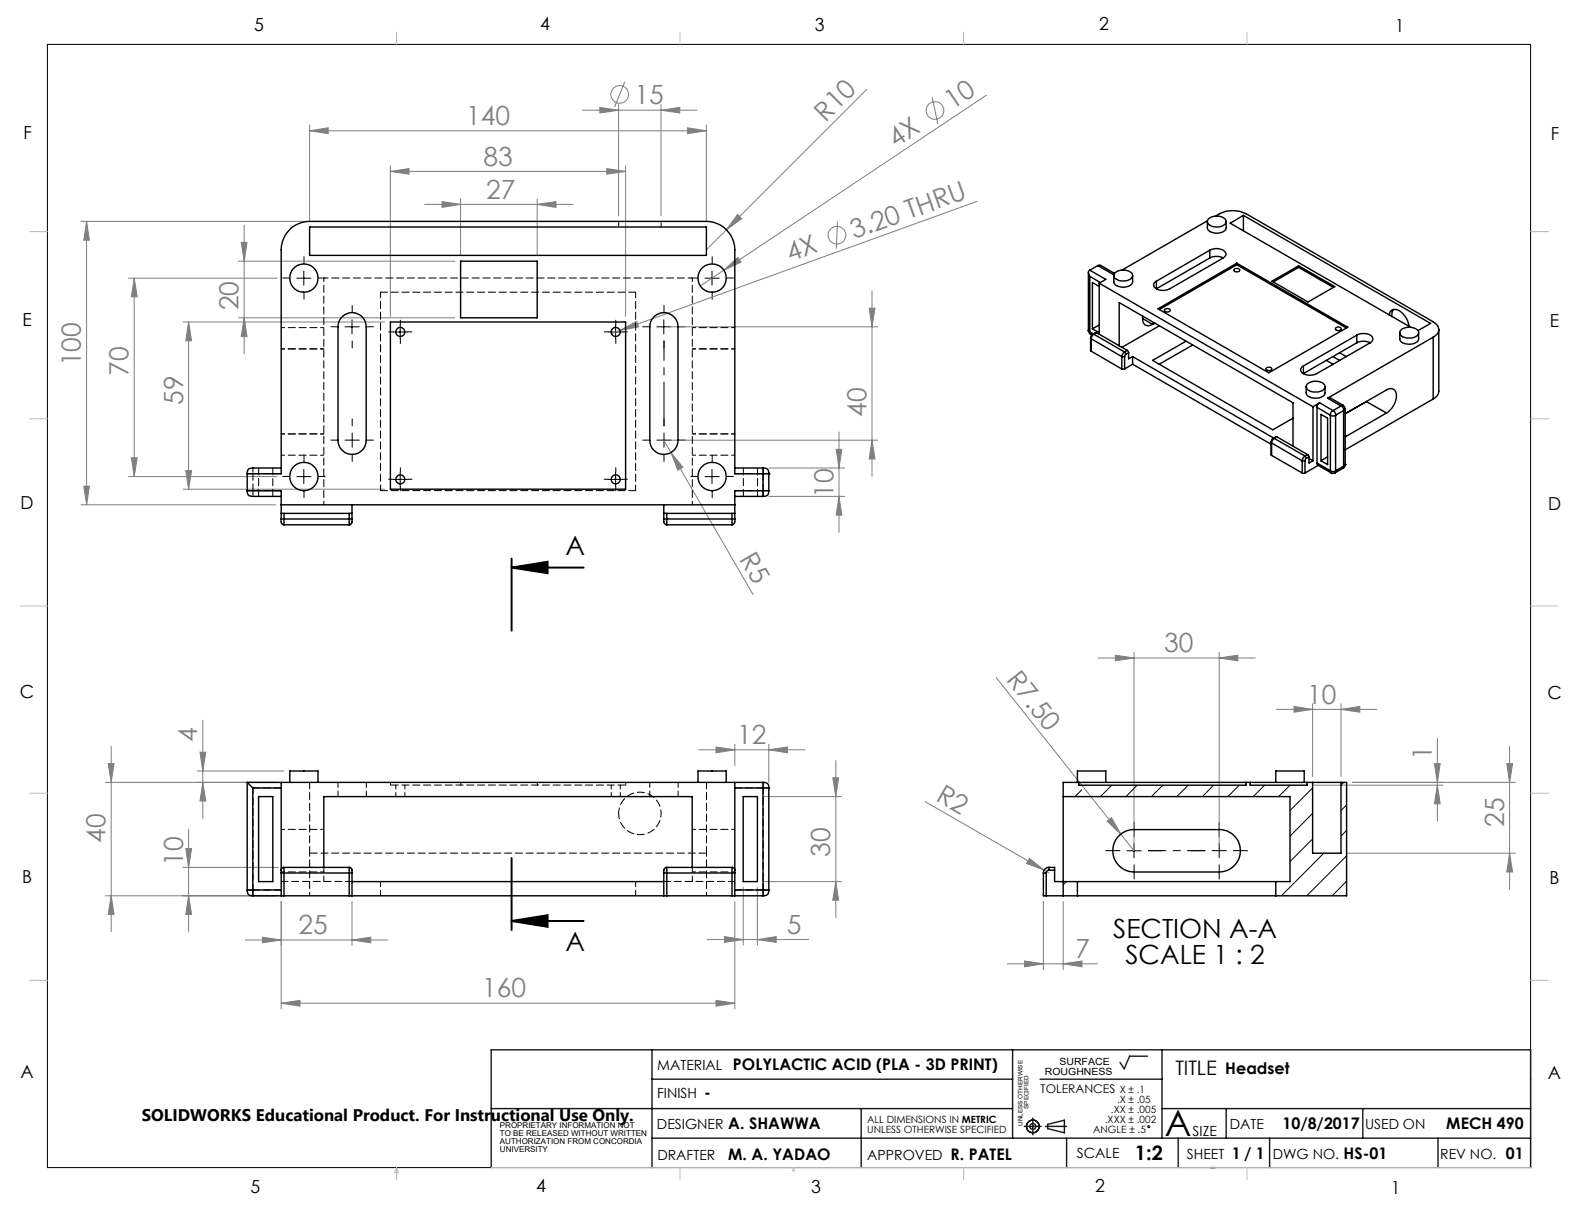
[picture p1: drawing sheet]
<svg xmlns="http://www.w3.org/2000/svg" width="279mm" height="216mm" viewBox="0 0 279 216" stroke-linecap="round" stroke-linejoin="round" font-family="sans-serif">
<g fill="none" stroke="#808080" stroke-width=".18">
<path d="M102.8 19.4h20.1M105.8 18.9l3.3 .5-3.3 .5zM109.1 18.5v19.6M110.2 14.4l-1.8 4.5M116.6 19.4l3.3-.5v1zM116.6 18.5v19.6M152.9 15.8l-28.3 28.3M164.4 17.1l1 4.7M174 16.8l-46.3 30.9M14.3 39.1h39.3M15.3 39.1v49.9M15.3 39.1l.5 3.3h-1z"/>
<path d="M43.1 39.7v22.7M54.6 23.1l3.3-.6v1.1zM54.6 22v17.1M54.6 23.1h70M68.9 30.2l3.2-.5v1zM68.9 29.2v26.6M68.9 30.2h41.4M74.9 36.1h26.2M78 35.6l3.2 .5-3.2 .5zM81.2 35.1v9.9M94.8 36.1l3.3-.5v1zM94.8 35.1v9.9"/>
<path d="M107 29.7l3.3 .5-3.3 .5zM110.3 29.2v26.6M121.3 22.5l3.3 .6-3.3 .5zM124.6 22v17.1M130.1 37.8l.7 .8-2.7 1.9zM147.7 39.1l-.2 4.8M172.3 35.5l-62.9 22.8M22.7 49.1h26.2M23.7 49.1l.5 3.3h-1zM23.7 49.1v35M32.3 56.8h35.5M33.3 56.8v29.5"/>
<path d="M33.3 56.8l.5 3.3h-1zM42.1 46.1h38.2M42.1 56.1h38.2M42.5 42.8h1.1l-.5 3.3zM43.1 56.1l.5 3.3h-1.1zM109.4 58.3l2.9-1.6 .3 .9zM109.4 58.3l-1.6 .5M118.1 57.6h36.7M127.7 47.7l2.4-2.3 .6 .8zM127.7 47.7l-4.2 2.7M153.3 54.4h1l-.5 3.2zM153.8 51.3v32.7"/>
<path d="M117.1 77.6l1.3 2.2M118.1 77.6h36.7M118.4 79.8l2 2.6-.8 .5zM118.4 79.8l14.4 25.1M147.5 79.3h1l-.5 3.2zM148 76.2v17.7M153.8 77.6l.5 3.4h-1zM14.3 89h34.3M14.8 85.8h1l-.5 3.2zM22.7 84.1h26.2M23.2 80.8h1l-.5 3.3zM32.3 86.3h35.5"/>
<path d="M32.8 83h1l-.5 3.3zM135.6 82.5h13.4M135.6 87.6h13.4M148 87.6l.5 3.3h-1zM175.8 119.6l21.9 27.5M193.7 116.1h27.7M196.7 115.6l3.3 .5-3.3 .5zM200 115.1v33.9M215.1 116.1l3.2-.5v1zM215.1 115.1v33.9M18.6 138h30M19.1 134.7h1l-.5 3.3z"/>
<path d="M19.6 131.7v32.7M34.8 136h15.3M35.3 132.7h1l-.5 3.3zM35.8 127v17.4M35.8 138l.5 3.3h-1zM123.3 132.3h18.7M126.3 131.8l3.3 .5-3.3 .5zM129.6 131.3v3.7M135.6 132.3l3.3-.5v1zM135.6 131.3v6.7M146.9 137.2h1l-.5 3.3zM147.4 134.2v27.7"/>
<path d="M225.2 125.1h17.7M228.2 124.6l3.3 .5-3.3 .5zM231.5 138.5h23M231.5 124.1v12.9M236.5 125.1l3.4-.5v1zM236.5 124.1v12.9M238.5 138h28.8M253 134.7h1l-.5 3.3zM253.5 130.2v14.7M253.5 138.5l.5 3.3h-1zM265.8 134.7h1l-.5 3.3zM266.3 131.7v25.1"/>
<path d="M18.6 158h30.5M19.6 158l.5 3.3h-1zM32.3 153h16.8M32.8 149.7h1l-.5 3.3zM33.3 146.2v18.2M33.3 158l.5 3.3h-1zM49.6 159v19M62.1 159v7.8M129.6 159v19M131.1 156.5v10.2M133.6 156.5v10.2M134.6 155.5h13.8"/>
<path d="M134.6 140.5h13.8M147.4 155.5l.5 3.3h-1zM163.2 141.4l21 12.1M181.6 151.4l2.6 2.1-3.2-1.2zM184 159v12M184.2 153.5l.8 .5M187.5 159v12M195.3 144.9l.7-.7 1.7 2.9zM197.7 147.1l2.3 3M237.5 150.5h29.8M266.3 150.5l.5 3.3h-1zM43.3 165.8h25.1"/>
<path d="M46.3 165.3l3.3 .5-3.3 .5zM49.6 177l3.3-.5v1zM49.6 177h80M62.1 165.8l3.3-.5v1zM124.7 165.7h18M126.3 176.5l3.3 .5-3.3 .5zM127.8 165.2l3.3 .5-3.3 .5zM133.6 165.7l3.3-.5v1zM177.7 170h15.9M180.7 169.5l3.3 .5-3.3 .5zM187.5 170l3.4-.5v1z"/>
<circle cx="109.3" cy="16.7" r="1.56"/>
<circle cx="164.9" cy="19.5" r="1.56"/>
<circle cx="147.6" cy="41.5" r="1.55"/>
</g>
<g fill="none" stroke="#000" stroke-width=".18">
<path d="M8.4 7.8h261.6v198.2h-261.6zM52.4 49.1h2.5M53.6 47.8v2.5M60.9 57.6h2.5M62.1 56.4v2.5M69.4 58.6h2.5M70.6 57.3v2.5M107.4 58.6h2.5M108.6 57.3v2.5M115.9 57.6h2.5M117.1 56.4v2.5M124.4 49.1h2.5"/>
<path d="M125.6 47.8v2.5M52.4 84.1h2.5M53.6 82.8v2.5M69.4 84.6h2.5M70.6 83.3v2.5M107.4 84.6h2.5M108.6 83.3v2.5M124.4 84.1h2.5M125.6 82.8v2.5M198.8 150.1h2.5M200 148.8v2.5"/>
<circle cx="202.6" cy="198.7" r=".17"/>
</g>
<path d="M90.2 98.5v12.7M90.2 100.1h12.7M90.2 100.1l6.4-1v2zM90.2 151.3v12.7M90.2 162.5h12.7M90.2 162.5l6.4-1.1v2.1z" fill="none" stroke="#000" stroke-width=".35"/>
<g fill="none" stroke="#191924" stroke-width=".25">
<path d="M86.6 195.5h92M115 185.2v20.8M115 190.4h63.6M151.9 195.5v10.5M178.6 185.2v15.6M180.7 198.7h3M182.2 197.2v3M183.4 190.4h21.6M184.4 198.7h3.7M184.8 198.3l2.9-.7v2.2l-2.9-.7zM202.4 186.3h-3.2l-.9 2.2-.7-1.1M205 185.2v15.6"/>
<path d="M205 195.5h65M216.3 195.5v5.3M240.4 195.5v5.3M86.6 206v-20.8h183.4v20.8M115 200.8h155M188.1 200.8v5.2M207.8 200.8v5.2M213.4 206h.9M223.9 200.8v5.2M253.6 200.8v5.2"/>
<circle cx="182.2" cy="198.7" r="1.11"/>
<circle cx="182.2" cy="198.7" r=".51"/>
</g>
<g fill="none" stroke="#000" stroke-width=".18" stroke-dasharray="15.2 1.3 1.3 1.3">
<path d="M51.1 49h-1.2M53.6 46.5v-1.2M53.6 51.5v1.3M56.1 49h1.3M59.6 57.6h-1.2M62.1 55.1v-1.2M64.6 57.6h1.3M69.4 58.5h-.8M70.6 57.3v-.8M70.6 59.8v.8M71.9 58.5h.8M107.4 58.5h-.8"/>
<path d="M108.6 57.3v-.8M108.6 59.8v.8M109.9 58.5h.8M114.6 57.6h-1.2M117.1 55.1v-1.2M119.6 57.6h1.3M123.1 49h-1.2M125.6 46.5v-1.2M125.6 51.5v1.3M128.1 49h1.3M59.6 77.6h-1.2M62.1 60.1v1.3"/>
<path d="M62.1 77.6v-1.2M62.1 77.6h-1.2M62.1 77.6v1.3M62.1 77.6h1.3M62.1 75.1v-1.2M64.6 77.6h1.3M114.6 77.6h-1.2M117.1 60.1v1.3M117.1 77.6v-1.2M117.1 77.6h-1.2M117.1 77.6v1.3M117.1 77.6h1.3"/>
<path d="M117.1 75.1v-1.2M119.6 77.6h1.3M51.1 84h-1.2M53.6 81.5v-1.2M53.6 86.5v1.3M56.1 84h1.3M62.1 80.1v1.3M69.4 84.5h-.8M70.6 83.3v-.8M70.6 85.8v.8M71.9 84.5h.8M107.4 84.5h-.8"/>
<path d="M108.6 83.3v-.8M108.6 85.8v.8M109.9 84.5h.8M117.1 80.1v1.3M123.1 84h-1.2M125.6 81.5v-1.2M125.6 86.5v1.3M128.1 84h1.3M197.6 150h-2.5M200.1 147.5v-2.5M200.1 152.5v2.5M202.6 150h2.5"/>
<path d="M212.6 150h-2.5M215.1 150v-1.2M215.1 150h-1.3M215.1 150v1.3M215.1 150h1.2M215.1 147.5v-2.5M215.1 152.5v2.5M217.6 150h2.5"/>
</g>
<path d="M202.6 150h10" fill="none" stroke="#000" stroke-width=".18" stroke-dasharray="15.2 1.3 1.3 1.3" stroke-dashoffset="12.1"/>
<path d="M117.1 75.1v-15" fill="none" stroke="#000" stroke-width=".18" stroke-dasharray="15.2 1.3 1.3 1.3" stroke-dashoffset="7.5"/>
<g fill="none" stroke="#c0c0c0" stroke-width=".18">
<path d="M70 5.7v2.1M119.9 5.7v2.1M170 5.7v2.1M220 5.7v2.1M5.2 40.9h3.2M270 40.9h3.2M5.2 73.9h3.2M270 73.9h3.2M3.6 106.9h4.8M270 106.9h4.7M5.2 139.9h3.2M270 139.9h3.2"/>
<path d="M5.2 172.9h3.2M270 172.9h3.2M70 206v2.1M70 206l.3 .8h-.7zM86.6 206h183.4M119.9 206v2.1M139.9 206l.3 .5h-.5zM170 206v2.1M220 206v2.1"/>
</g>
<path d="M90.2 100.1l6.4-1v2zM90.2 162.5l6.4-1.1v2.1z" fill="#000"/>
<g fill="#808080">
<path d="M195.3 144.9l.7-.7 1.7 2.9z"/>
<path d="M181.6 151.4l2.6 2.1-3.2-1.2z"/>
<path d="M109.4 58.3l2.9-1.6 .3 .9z"/>
<path d="M127.7 47.7l2.4-2.3 .6 .8z"/>
<path d="M130.1 37.8l.7 .8-2.7 1.9z"/>
<path d="M118.4 79.8l2 2.6-.8 .5z"/>
<path d="M107 29.7l3.3 .5-3.3 .5zM68.9 30.2l3.2-.5v1zM187.5 170l3.4-.5v1zM180.7 169.5l3.3 .5-3.3 .5z"/>
<path d="M49.6 177l3.3-.5v1zM126.3 176.5l3.3 .5-3.3 .5zM127.8 165.2l3.3 .5-3.3 .5zM133.6 165.7l3.3-.5v1zM78 35.6l3.2 .5-3.2 .5zM94.8 36.1l3.3-.5v1zM105.8 18.9l3.3 .5-3.3 .5zM116.6 19.4l3.3-.5v1z"/>
<path d="M196.7 115.6l3.3 .5-3.3 .5zM215.1 116.1l3.2-.5v1z"/>
<path d="M228.2 124.6l3.3 .5-3.3 .5zM236.5 125.1l3.4-.5v1z"/>
<path d="M46.3 165.3l3.3 .5-3.3 .5zM62.1 165.8l3.3-.5v1z"/>
<path d="M121.3 22.5l3.3 .6-3.3 .5zM54.6 23.1l3.3-.6v1.1z"/>
<path d="M147.4 155.5l.5 3.3h-1zM146.9 137.2h1l-.5 3.3z"/>
<path d="M23.2 80.8h1l-.5 3.3zM23.7 49.1l.5 3.3h-1z"/>
<path d="M32.8 149.7h1l-.5 3.3zM33.3 158l.5 3.3h-1zM35.3 132.7h1l-.5 3.3zM35.8 138l.5 3.3h-1zM19.1 134.7h1l-.5 3.3zM19.6 158l.5 3.3h-1zM15.3 39.1l.5 3.3h-1zM14.8 85.8h1l-.5 3.2zM33.3 56.8l.5 3.3h-1zM32.8 83h1l-.5 3.3zM153.3 54.4h1l-.5 3.2zM153.8 77.6l.5 3.4h-1zM147.5 79.3h1l-.5 3.2zM148 87.6l.5 3.3h-1zM42.5 42.8h1.1l-.5 3.3zM43.1 56.1l.5 3.3h-1.1zM265.8 134.7h1l-.5 3.3zM266.3 150.5l.5 3.3h-1zM253 134.7h1l-.5 3.3zM253.5 138.5l.5 3.3h-1z"/>
<path d="M126.3 131.8l3.3 .5-3.3 .5zM135.6 132.3l3.3-.5v1z"/>
</g>
<g fill="none" stroke="#000" stroke-width=".25">
<path d="M213 39.1v1.1a1.31 1.31 0 0 0 1.5 .9 1.54 1.54 0 0 0 1.8-.9v-1.1M213 38.9l-15.1 8.8M213.1 38.7a2.25 2.25 0 0 1 3.1 .1 .9 .9 0 0 1-.9 1.2 1.93 1.93 0 0 1-2.3-.8zM214.4 38.1a5.4 5.4 0 0 1 5.4-.4l33 19.1a1.43 1.43 0 0 1 1 1.3 1.43 1.43 0 0 1-1 1.4M219.3 38l-2.3 1.4 31.8 18.3M219.3 38l33 19-2.2 1.3M219.3 38v2.7M54.6 40h70v5h-70zM60.2 56.1a2.49 2.49 0 0 1 2.7-.8 2.49 2.49 0 0 1 1.7 2.3v20a2.49 2.49 0 0 1-2.5 2.6 2.49 2.49 0 0 1-2.5-2.6v-20a2.43 2.43 0 0 1 .6-1.5zM68.9 56.8h41.4v29.5h-41.4zM81.2 46.1h13.6v10h-13.6zM115.2 56.1a2.49 2.49 0 0 1 2.7-.8 2.49 2.49 0 0 1 1.7 2.3v20a2.49 2.49 0 0 1-2.5 2.6 2.49 2.49 0 0 1-2.5-2.6v-20a2.43 2.43 0 0 1 .6-1.5z"/>
<path d="M192 48v10.3M192 58.3l.3 .6M192 58.3l.2 .2M192 58.3h.1M192.2 47.7l-.2 .3 .2 .8M192.2 58.5l.1 .4M192.2 47.7l2.9 1.6-1.2 .7M192.2 48.8v9.7M192.2 48.8l1.9 1M192.2 58.5l.6 .4M192.3 58.9l.3 .2M192.4 59.6v2.2l.1 .1"/>
<path d="M192.4 59.6l.1 .2M192.5 59.8l5.4 3.1M192.5 59.8v2.1M192.7 58l1.2 .7M192.8 58.9l-.3 .3-.1 .4M192.8 58.9h.1M192.9 58.9l-.4 .5v.4M192.9 58.9l5.5 3.2M193.4 58.7l-.6 .2M193.4 58.7l-.5 .2M193.4 58.7l5.4 3.1M193.6 46.8h.4l2.6 1.4"/>
<path d="M193.6 46.8l-1.4 .9M193.6 46.8l2.9 1.7M193.9 50l37.7 21.8M193.9 50v8.9M193.9 50.5l-1.2-.7v8.2M193.9 57.3l-1.2 .7M196.5 48.6v1.1a1.77 1.77 0 0 0 2.3 .9l.5-.2 .4-.4 .1-1.4M196.6 48.2a2.3 2.3 0 0 1 3.1 .2 1.19 1.19 0 0 1-1.4 1.2 1.71 1.71 0 0 1-1.8-.9zM201.5 56.2l1.8 1M201.6 55.8a1.18 1.18 0 0 0 1.2 1.6l.5-.2M203.7 57l-.4 .2M204.3 54.5l13.9-8.1 19.5 11.3-13.9 8.1z"/>
<path d="M204.5 57.5l-6.6 3.8M205.4 54.6a.63 .63 0 0 1 1 .2 .58 .58 0 0 1-1-.1zM213.4 44.1a2.14 2.14 0 0 1 2.9 .6l-.1 .4-.4 .4M213.4 45.5a2.58 2.58 0 0 1 2.4 0M213.4 44.1l-9.4 5.5M213.4 44.1v1.4M213.4 45.5l-9.4 5.4v-1.3M215.8 45.5l-9.5 5.4a2.26 2.26 0 0 1-2.7-.4l-.1-.3 .1-.4 .4-.2M217.6 47.6a.61 .61 0 0 1 1.1 .1 .61 .61 0 0 1-1.1-.1zM218.2 46.7l-13.7 7.9M218.2 46.7l19.3 11.2M218.2 46.4v.3"/>
<path d="M224.4 49.6l4.7-2.7 6.3 3.7-4.7 2.7zM229.1 47.2l-4.5 2.5M229.1 47.2l6.1 3.5M229.1 46.9v.3M235.6 57.9a.63 .63 0 0 1 1 .1 .59 .59 0 0 1-.5 .3 .59 .59 0 0 1-.6-.3zM239.3 59.1a2.14 2.14 0 0 1 2.8 .4v.5l-.4 .5M239.3 59.1l-9.4 5.5M239.3 59.1v1.4M245 55.6a1.12 1.12 0 0 1 .8-1 1.12 1.12 0 0 1 1.3 .4 3.7 3.7 0 0 1 1.4 2.6M245.8 54.6l-.2 .4-.1 .8M246.9 58.7v1.1a1.47 1.47 0 0 0 1.8 .9 1.45 1.45 0 0 0 1.5-.9v-1.1M247.1 58.3a2.25 2.25 0 0 1 3.1 .1 .93 .93 0 0 1-.9 1.1 1.97 1.97 0 0 1-2.4-.7z"/>
<path d="M252.8 59.5l-18.6 10.7M252.8 59.5v10.9M253.8 58.1v10.9l-.3 .7-.7 .7M192.5 61.9l5.4 3.2M197.4 61v-7.6l30.7 17.6v7.7M197.9 62.9h.5M197.9 65.1h.5M197.9 62.9v2.2M198.4 62.1l-.4 .3-.1 .5M198.4 62.1l.2 .4M198.4 62.9v2.2M198.6 62.5l-.2 .4"/>
<path d="M198.8 61.8l.3 .4M198.8 61.8l-.4 .3M199.1 62.2v1.1l.7-.4M199.1 62.2l-.5 .3M199.8 62.9v1.3M199.8 62.9l24.8 14.4M199.8 64.2l24.4 14.2M199.8 64.2l-1.4 .9M209.2 60.2l-5.9 3.4 21.2 12.2 3.6-2M210.4 60.9l-5.9 3.3M223.3 65a.61 .61 0 0 1 1 .1 .61 .61 0 0 1-1-.1zM224.2 78v2.2l.1 .1"/>
<path d="M224.2 78l.1 .1M224.3 78.1l5.4 3.2M224.3 78.1v2.2M224.6 77.3l-.3 .3-.1 .4M224.6 77.3h.2M224.8 77.3l-.4 .5-.1 .3M224.8 77.3l5.4 3.1M225.2 77l-.6 .3M225.2 77l-.4 .3M225.2 77l5.4 3.2M230.4 68.2v1.1a1.61 1.61 0 0 0 2.1 .9 1.13 1.13 0 0 0 1.2-.9v-1.1M230.7 67.7a2.29 2.29 0 0 1 3 .2 .93 .93 0 0 1-.9 1.2 1.97 1.97 0 0 1-2.4-.8z"/>
<path d="M231.6 71.8v9.5M232.3 71.9l2.4 1.3M232.3 71.9v9.8M232.8 71l-.5 .5v.4M232.8 71l2.3 1.4M232.8 71l-1.2 .8M233 73.1l1.2 .7v8.2l-1.2-.7zM234 63.6l1.1 .6M234.2 70.2l.4-.1 2.3 1.4M234.2 70.2l2.3 1.4M234.7 73.2l.3 .2 .6-.2M234.7 73.2v9.8"/>
<path d="M235.1 72.4l-.3 .3-.1 .5M235.1 72.4l.4 .3 .1 .5M235.1 62.9l1.2 .7M235.6 73.2v9.8M236.3 62.2l1.2 .7M236.5 71.6l.4 .3 .1 .5M236.5 71.6l-1.4 .8M236.9 71.5l.3 .3 .1 .3M236.9 71.5l-.4 .1M237 72.4l-1.4 .8M237 72.4v9.8M237.3 72.1v9.9"/>
<path d="M237.3 72.1l-.3 .3M237.3 76.8l.2 .1M237.5 72.8l-.2 .2M237.5 76.9l-.2 .1M239.3 60.5a2.58 2.58 0 0 1 2.4 0M239.3 60.5l-9.4 5.4v-1.3M241 70.8l3.5 2M241.1 70.8h-.1M241.7 60.5l-9.4 5.4a2.51 2.51 0 0 1-2.7-.2l-.2-.5 .3-.5 .2-.1M244.5 72.8a3.5 3.5 0 0 0 1.7-3.8 1.06 1.06 0 0 0-1.7-.2l-7 4.1M244.5 72.8l-7 4.1M252.8 70.4l-15.5 8.9"/>
<path d="M43.6 86.6v.2a.79 .79 0 0 0 1 .8h5M43.6 83.6h6v-39.5a5.1 5.1 0 0 1 5-5h70a5.1 5.1 0 0 1 5 5v39.5h5M43.6 86.6h6v4.9M43.6 83.6v3M49.6 82.5h-5a.84 .84 0 0 0-1 1.1M49.6 90.6h.5M49.6 91.5h.5M49.6 91.5v.5a.54 .54 0 0 0 .5 .6M49.6 89h80M50.1 91.5v1.1M50.1 90.6v.9M50.1 91.5h11.5"/>
<path d="M50.1 90.6h11.5M50.1 92.6h11.5M61.6 91.5h.5M61.6 90.6h.5M61.6 91.5v1.1M61.6 90.6v.9M62.1 91.5v.5a.54 .54 0 0 1-.5 .6M62.1 89v2.5M117.1 91.5h.5M117.1 90.6h.5M117.1 91.5l.1 .8 .4 .3M117.1 89v2.5"/>
<path d="M117.6 91.5v1.1M117.6 90.6v.9M117.6 91.5h11.5M117.6 90.6h11.5M117.6 92.6h11.5M129.1 90.6h.5M129.1 91.5h.5M129.1 91.5v1.1M129.1 90.6v.9M129.6 91.5v.5a.54 .54 0 0 1-.5 .6M129.6 87.6h5M129.6 82.5h5"/>
<path d="M134.6 86.6h1M134.6 82.5v1.1M134.6 86.6v1M134.6 82.5a.8 .8 0 0 1 1 .9M134.6 83.6h1M134.6 86.6h-5v4.9M134.6 83.6v3M135.6 83.4v.2M135.6 83.6h.1M135.6 86.6a.82 .82 0 0 1-1 1M135.6 83.6v3M224.3 80.3l5.4 3.1"/>
<path d="M229.7 81.3h.5M229.7 83.4h.5M229.7 81.3v2.1M230.2 80.4l-.4 .4-.1 .5M230.2 80.4l.2 .5M230.2 81.3v2.1M230.4 80.9l-.2 .4M230.6 80.2l.3 .4M230.6 80.2l-.4 .2M230.9 80.6v1.1l.7-.4M230.9 80.6l-.5 .3M230.9 80.9l.7 .4"/>
<path d="M232.3 81.7v.3l2.5 1.4M232.3 81.7l2.4 1.3M232.5 82.1l-2.3 1.3M234.2 80.6l-1.2 .7M234.7 83l.3 .2 .6-.2M234.7 83l.1 .4M234.8 83.4l.2 .1 .5-.1M237 82.2l-.1 .4-1.4 .8 .1-.4M237 82.2l-1.4 .8M237.3 82l-.1 .2-.3 .4M237.3 82h.1M237.3 82l-.3 .2"/>
<path d="M43.6 138l1 1M43.6 138h91M43.6 138v19M44.6 139v18M44.6 139h5M49.6 138v15.5M51.1 138v-2h5v2M123.1 138v-2h5v2M129.6 138v15.5M129.6 139h5M134.6 139h1M134.6 138v1"/>
<path d="M134.6 138a.82 .82 0 0 1 1 1M134.6 139v18M135.6 139v18M190 138v-2h5.1v2M190.3 138v.5h29.5v-.5M220.5 138v.5h10v-.5M225 138v-2h5v2M231.5 138v12.5h5v-12.5M43.6 157h1M43.6 157a.85 .85 0 0 0 1 1M44.6 157v1M44.6 158h5"/>
<path d="M44.6 157h5M45.6 140.5h2.5v15h-2.5zM49.6 153.5v.5M49.6 154h.5M49.6 158h.5M49.6 154v4M50.1 153a.48 .48 0 0 0-.5 .5M50.1 153v1M50.1 154v4M50.1 154h11.5M50.1 158h11.5M50.1 153h11.5"/>
<path d="M57.1 153v-12.5h65v12.5M61.6 153v1M61.6 153a.7 .7 0 0 1 .5 1M61.6 154h.5M61.6 158h.5M61.6 154v4M62.1 154v4M62.1 158h55M62.1 155.5h55M117.1 154h.5M117.1 158h.5M117.1 154v4"/>
<path d="M117.6 153a.75 .75 0 0 0-.5 1M117.6 153v1M117.6 154h11.5M117.6 158h11.5M117.6 154v4M117.6 153h11.5M129.1 153v1M129.1 153a.48 .48 0 0 1 .5 .5M129.1 154h.5M129.1 158h.5M129.1 154v4M129.6 153.5v.5"/>
<path d="M129.6 158h5M129.6 154v4M129.6 157h5M131.1 140.5h2.5v15h-2.5zM134.6 157h1M134.6 157v1M135.6 157a.85 .85 0 0 1-1 1M184 154h.5M184 154v4h.5M184.5 158h53v-20h-50v20M184.5 154v4M185 153.5a.48 .48 0 0 0-.5 .5"/>
<path d="M185 153v.5M185 153h1v.5M185 153a.96 .96 0 0 0-1 1M185 153.5h1M187.5 140.5h40v15h-41.5v-2M190 155.5v2.5M197.2 147.6l1.1-.8 1.3-.5h15.5a3.7 3.7 0 0 1 3.7 3.8 3.7 3.7 0 0 1-3.7 3.7h-15.1a3.7 3.7 0 0 1-3.4-2.2 3.7 3.7 0 0 1 .6-4zM225 155.5v2.5"/>
<circle cx="53.6" cy="49" r="2.5"/>
<circle cx="70.6" cy="58.6" r=".8"/>
<circle cx="108.6" cy="58.6" r=".8"/>
<circle cx="125.6" cy="49" r="2.5"/>
<circle cx="53.6" cy="84.1" r="2.51"/>
<circle cx="70.6" cy="84.6" r=".8"/>
<circle cx="108.6" cy="84.6" r=".8"/>
<circle cx="125.6" cy="84.1" r="2.51"/>
</g>
<path d="M44.6 86.5v-3M134.6 83.5v3M54.6 150.5v-12.5M62.1 155.5h-12.5M117.1 155.5h12.5M124.6 150.5v-12.5" fill="none" stroke="#000" stroke-width=".18" stroke-dasharray="1.3 .6" stroke-dashoffset=".1"/>
<path d="M112.1 51.5v35M67.1 86.5v-35M57.1 153v2.5M59.6 140.5v-2.5M64.6 140.5v-2.5M67.1 155.5v2.5M109.1 143.5a3.8 3.8 0 0 0 5.5 3.3 3.8 3.8 0 0 0 .4-6.4 3.8 3.8 0 0 0-5.8 2.5l-.1 .6M112.1 155.5v2.5M114.6 140.5v-2.5M119.6 140.5v-2.5M122.1 155.5v-2.5" fill="none" stroke="#000" stroke-width=".18" stroke-dasharray="1.3 .6" stroke-dashoffset=".3"/>
<g fill="none" stroke="#000" stroke-width=".18" stroke-dasharray="1.3 .6">
<path d="M67.1 51.5h45M43.6 86.5h.1M43.6 83.5h.1M44.6 83.5h5M44.6 82.5h.1M44.6 87.5h.1M45.6 82.5v5M48.1 82.5v5M49.6 86.5h-5M112.1 86.5h-45M129.6 83.5h5M131.1 82.5v5"/>
<path d="M133.6 82.5v5M134.6 86.5h-5M134.6 82.5h.1M134.6 87.5h.1M135.6 83.4v.1M135.6 83.5h.1M135.6 86.5h.1M44.6 139h5M68.9 138.5v-.5M81.3 138.5v-.5M94.8 138.5v-.5M110.4 138.5v-.5"/>
<path d="M129.6 139h5M134.6 138h.1M135.6 139h.1M43.6 157h.1M44.6 158h.1M49.6 157h-5M134.6 158h.1M134.6 157h-5M135.6 157h.1"/>
</g>
<path d="M68.9 138.5h41.5M124.6 150.5h-70" fill="none" stroke="#000" stroke-width=".18" stroke-dasharray="1.3 .6" stroke-dashoffset="-.1"/>
<g fill="none" stroke="#000" stroke-width=".18" stroke-dasharray="1.3 .6" stroke-dashoffset=".5">
<path d="M109.1 39v1M116.6 40v-1M122.1 49h-65M44.6 82.5v1M44.6 86.5h-1M44.6 86.5v1M44.6 83.5h-1M134.6 87.5v-1M134.6 82.5v1M135.5 83.5h-.9M135.5 86.5h-.9M134.6 139v-1"/>
<path d="M134.6 139h1M44.6 157v1M44.6 157h-1M134.6 157h1M134.6 157v1"/>
</g>
<path d="M134.6 139v18M44.6 157v-18" fill="none" stroke="#000" stroke-width=".18" stroke-dasharray="1.3 .6" stroke-dashoffset=".2"/>
<g fill="none" stroke="#000" stroke-width=".18" stroke-dasharray="1.3 .6" stroke-dashoffset=".7">
<path d="M57.1 57.8h-7.5M129.6 57.8h-7.5M57.1 61.5h-7.5M57.1 76.5h-7.5M122.1 61.5h7.5M122.1 76.5h7.5M49.6 80.3h7.5M122.1 80.3h7.5M54.6 158v-7.5M57.1 146.3h-7.5M57.1 153.8h-7.5M122.1 153.8h7.5"/>
<path d="M122.1 146.3h7.5M124.6 150.5v7.5"/>
</g>
<path d="M57.1 49v40M122.1 49v40M69.8 138.5v2M107.8 138.5v2M71.4 140.5v-2M109.4 140.5v-2" fill="none" stroke="#000" stroke-width=".18" stroke-dasharray="1.3 .6" stroke-dashoffset=".6"/>
<g fill="none" stroke="#000" stroke-width=".18">
<path d="M187.6 138l-.1 .1M190.8 139.3l-1.2 1.2M191.6 138.5l-.1 .1M196.1 138.5l-2 2M200.6 138.5l-2 2M205.1 138.5l-2 2M209.6 138.5l-2 2M214.1 138.5l-2 2M218.6 138.5l-2 2M223.1 138.5l-2 2M227.5 138.5l-2 2M231.5 139l-4 4"/>
<path d="M237 138l-.5 .5M188.1 155.5l-.6 .6M231.5 143.5l-4 4M231.5 148l-4 4M233.5 150.5l-7.5 7.5M237.5 142l-1 1M237.5 146.5l-1 1M237.5 151l-7 7M237.5 155.4l-2.5 2.6"/>
</g>
<text font-size="6.3" x="205.5" y="200.4">A</text>
<g font-size="4.7" fill="#808080">
<text x="82.2" y="22">140</text>
<text x="111.9" y="18.4">15</text>
<text x="145.6" y="21.6" transform="rotate(-45 145.6 21.6)">R10</text>
<text x="168" y="19.5" transform="rotate(-34 168 19.5)">10</text>
<text x="85.3" y="29.2">83</text>
<text x="158" y="26.1" transform="rotate(-34 158 26.1)">4X</text>
<text x="85.7" y="35">27</text>
<text x="139.4" y="46.3" transform="rotate(-20 139.4 46.3)">4X</text>
<text x="150.6" y="42.2" transform="rotate(-20 150.6 42.2)">3.20 THRU</text>
<text x="42.1" y="54.8" transform="rotate(-90 42.1 54.8)">20</text>
<text x="14.3" y="64.6" transform="rotate(-90 14.3 64.6)">100</text>
<text x="22.7" y="66.3" transform="rotate(-90 22.7 66.3)">70</text>
<text x="32.3" y="71.4" transform="rotate(-90 32.3 71.4)">59</text>
<text x="152.8" y="73.5" transform="rotate(-90 152.8 73.5)">40</text>
<text x="147" y="87.8" transform="rotate(-90 147 87.8)">10</text>
<text x="130.3" y="98.5" transform="rotate(60 130.3 98.5)">R5</text>
<text x="177.4" y="119.9" transform="rotate(51 177.4 119.9)">R7.50</text>
<text x="205.3" y="115">30</text>
<text x="230.6" y="124.1">10</text>
<text x="34.8" y="130.9" transform="rotate(-90 34.8 130.9)">4</text>
<text x="130" y="131.2">12</text>
<text x="252.5" y="134.1" transform="rotate(-90 252.5 134.1)">1</text>
<text x="164.9" y="141.2" transform="rotate(30 164.9 141.2)">R2</text>
<text x="18.6" y="148.7" transform="rotate(-90 18.6 148.7)">40</text>
<text x="265.3" y="145.9" transform="rotate(-90 265.3 145.9)">25</text>
<text x="32.3" y="152.7" transform="rotate(-90 32.3 152.7)">10</text>
<text x="146.4" y="151.1" transform="rotate(-90 146.4 151.1)">30</text>
<text x="52.6" y="164.8">25</text>
<text x="138.8" y="164.7">5</text>
<text x="189.7" y="169">7</text>
<text x="85" y="175.9">160</text>
</g>
<g font-size="4.7">
<text x="99.7" y="98">A</text>
<text x="99.7" y="167.8">A</text>
<text x="196.3" y="165.5">SECTION A-A</text>
<text x="198.5" y="170">SCALE 1 : 2</text>
</g>
<g font-size="3.5">
<text x="207.3" y="189.5">TITLE</text>
<text x="200.2" y="204.7">1:2</text>
</g>
<g font-size="3.2">
<text x="44.8" y="5.4">5</text>
<text x="95.3" y="5.3">4</text>
<text x="143.7" y="5.4">3</text>
<text x="193.9" y="5.4">2</text>
<text x="246.1" y="5.7">1</text>
<text x="4.1" y="24.5">F</text>
<text x="273.5" y="24.7">F</text>
<text x="4" y="57.5">E</text>
<text x="273.4" y="57.6">E</text>
<text x="3.6" y="89.8">D</text>
<text x="273.1" y="90">D</text>
<text x="3.5" y="123.1">C</text>
<text x="272.9" y="123.3">C</text>
<text x="3.9" y="155.7">B</text>
<text x="273.3" y="155.9">B</text>
<text x="3.6" y="190.2">A</text>
<text x="273" y="190.3">A</text>
<text x="44.2" y="210.4">5</text>
<text x="94.6" y="210.3">4</text>
<text x="143.1" y="210.4">3</text>
<text x="193.2" y="210.3">2</text>
<text x="245.4" y="210.6">1</text>
</g>
<text font-size="3" x="25" y="197.8">SOLIDWORKS Educational Product. For Instructional Use Only.</text>
<g font-size="2.8">
<text x="129.3" y="188.7">POLYLACTIC ACID (PLA - 3D PRINT)</text>
<text x="216.1" y="189.5">Headset</text>
<text x="124.2" y="193.6">-</text>
<text x="128.5" y="199.2">A. SHAWWA</text>
<text x="226.2" y="199.2">10/8/2017</text>
<text x="255.1" y="199.2">MECH 490</text>
<text x="128.5" y="204.5">M. A. YADAO</text>
<text x="167.7" y="204.5">R. PATEL</text>
<text x="217.3" y="204.4">1 / 1</text>
<text x="237" y="204.4">HS-01</text>
<text x="265.6" y="204.4">01</text>
</g>
<g font-size="2.5">
<text x="115.9" y="188.7">MATERIAL</text>
<text x="115.9" y="193.6">FINISH</text>
<text x="115.9" y="199.2">DESIGNER</text>
<text x="210.4" y="200.4">SIZE</text>
<text x="216.9" y="199.2">DATE</text>
<text x="240.8" y="199.2">USED ON</text>
<text x="115.9" y="204.5">DRAFTER</text>
<text x="153" y="204.5">APPROVED</text>
<text x="189.9" y="204.3">SCALE</text>
<text x="209.4" y="204.4">SHEET</text>
<text x="224.5" y="204.4">DWG NO.</text>
<text x="254" y="204.4">REV NO.</text>
</g>
<text font-size="2.1" x="183.6" y="192.8">TOLERANCES</text>
<g font-size="1.8">
<text x="196" y="196.4">.XX ± .005</text>
<text x="197" y="194.6">.X ± .05</text>
<text x="197.5" y="192.8">X ± .1</text>
<text x="153" y="198">ALL DIMENSIONS IN METRIC</text>
<text x="153" y="199.8">UNLESS OTHERWISE SPECIFIED</text>
<text x="192.8" y="199.9">ANGLE ± .5</text>
<text x="194.9" y="198.1">.XXX ± .002</text>
</g>
<g font-size="1.7">
<text x="184.3" y="189.6">ROUGHNESS</text>
<text x="186.9" y="187.9">SURFACE</text>
</g>
<g font-size="1.4">
<text x="88.2" y="199">PROPRIETARY INFORMATION NOT</text>
<text x="88.2" y="200.4">TO BE RELEASED WITHOUT WRITTEN</text>
<text x="88.2" y="201.8">AUTHORIZATION FROM CONCORDIA</text>
<text x="88.2" y="203.3">UNIVERSITY</text>
</g>
<g font-size="1.1">
<text x="181.4" y="195.6" transform="rotate(-90 181.4 195.6)">SPECIFIED</text>
<text x="180.3" y="198.6" transform="rotate(-90 180.3 198.6)">UNLESS OTHERWISE</text>
</g>
</svg>
